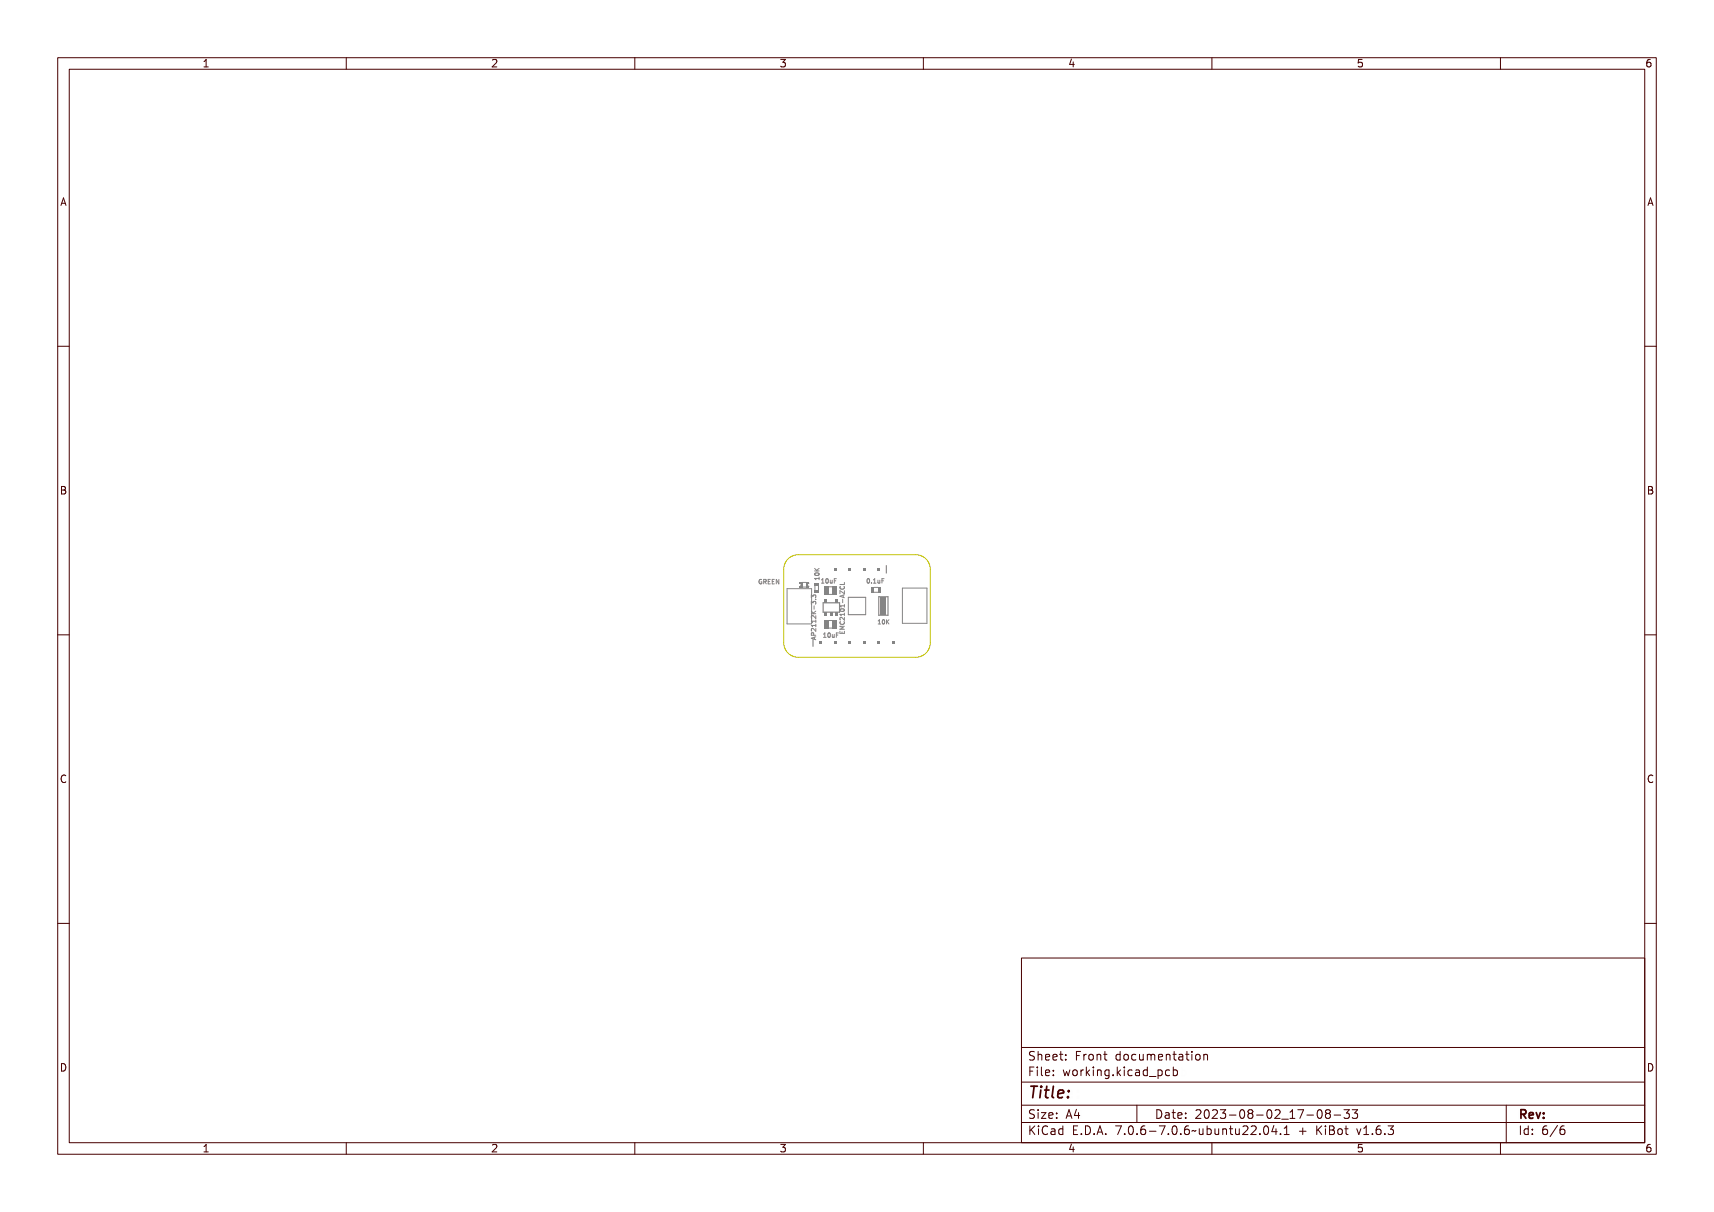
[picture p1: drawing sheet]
<svg xmlns="http://www.w3.org/2000/svg" width="297mm" height="210mm" viewBox="0 0 297 210" stroke-linecap="round" stroke-linejoin="round" font-family="sans-serif">
<g fill="none" stroke="#848484" stroke-width=".17">
<path d="M141.2 98.8l.3 .3 .5-.3v.1l-.4 .2 .4 .1v.1h-.8v-.1h.3zM141.3 99.5h.5l.2 .1a.37 .37 0 0 1-.4 .3 .37 .37 0 0 1-.4-.3zM141.3 99.6a.34 .34 0 0 1 .6 .1 .34 .34 0 0 1-.6-.1zM131.8 100.4a.42 .42 0 0 0-.3 .4 .42 .42 0 0 0 .3 .4M132.2 100.5l.3-.1 .1 .2a.27 .27 0 0 0-.4 .2 .27 .27 0 0 0 .3 .3l-.1-.3h.2v.3a.37 .37 0 0 1-.5 0 .37 .37 0 0 1 .1-.6zM132.7 100.4h.3a.21 .21 0 0 1 .2 .2 .21 .21 0 0 1-.1 .2l.2 .4-.4-.3h-.1v.3h-.1zM132.8 100.5h.2a.14 .14 0 0 1 .1 .2 .14 .14 0 0 1-.1 .1h-.2zM133.4 100.4h.4l-.3 .1v.3h.3h-.3v.3l.4 .1h-.5zM134 100.4h.5l-.4 .1v.3h.4h-.4v.3l.4 .1h-.5zM134.6 100.4h.1l.3 .7v-.7h.1v.8h-.1l-.3-.6v.6h-.1zM140.6 109.4l.8-.2-.2 .1v.3l.2 .2-.8-.3zM140.6 107.5h.7l.1-.1v.4l-.1-.2h-.6l.1 .2h-.1z"/>
<path d="M140.6 106.9h.7l.1-.2v.4l-.1-.1h-.6l.1 .2h-.1zM140.6 105.4l.3 .3 .5-.3v.1l-.4 .3 .4 .1v.1h-.8v-.1h.4zM140.7 108.1l.2-.1 .4 .3 .1-.3v.4l-.5-.3-.2 .1 .1 .2h-.1zM140.7 106.2l.2-.1 .4 .4 .1-.4v.5l-.5-.4-.2 .1 .1 .3h-.1zM140.7 104.3h.2l.1 .1a.23 .23 0 0 1 .4-.1 .23 .23 0 0 1-.1 .4v-.1a.17 .17 0 0 0-.1-.3 .18 .18 0 0 0-.2 .3h-.1a.16 .16 0 0 0-.1-.2 .16 .16 0 0 0-.2 .1 .16 .16 0 0 0 .2 .2l-.2-.1zM140.7 103.1l.2-.1 .1 .2a.23 .23 0 0 1 .4-.1 .23 .23 0 0 1-.1 .4v-.1a.17 .17 0 0 0-.1-.3 .17 .17 0 0 0-.2 .2h-.1a.16 .16 0 0 0-.1-.2 .16 .16 0 0 0-.2 .1 .16 .16 0 0 0 .2 .2h-.2zM140.7 108.6h.3l.1 .3h.3v.1h-.8zM140.7 109.5l.4-.1v.2zM140.8 108.7h.2v.2h-.3zM141.1 105l.1 .2zM141.1 110.4v.4M141.2 100.2h.7l.1-.1v.4l-.1-.2h-.6v.2z"/>
<path d="M141.2 103.8h.2v.1h-.2zM141.4 110.3l-.8 .3 .8 .3M142.7 109.8l.2-.1v.7l.2 .1h-.4l.1-.1v-.6h-.1zM142.7 100.4l.3-.1v.7l.1 .1h-.4l.2-.1v-.6l-.2 .1zM143.3 109.8l.1-.1a.37 .37 0 0 1 .3 .4 .37 .37 0 0 1-.3 .4l-.2-.2zM143.3 100.4l.1-.1a.37 .37 0 0 1 .4 .4 .37 .37 0 0 1-.4 .4l-.1-.2zM143.4 109.8a.31 .31 0 0 1 .2 .3 .31 .31 0 0 1-.2 .3zM143.5 100.4a.31 .31 0 0 1 .2 .3 .31 .31 0 0 1-.2 .3zM143.9 109.9l.2 .5 .2-.5v.6l-.1-.1a.18 .18 0 0 1-.2 .1 .18 .18 0 0 1-.1-.2zM143.9 100.5l.2 .5 .3-.5v.6l-.1-.1a.18 .18 0 0 1-.3 .1 .18 .18 0 0 1-.1-.2zM144.5 109.7h.5l-.4 .1v.2h.3l-.3 .1v.4h-.1zM144.6 100.3h.4l-.3 .1v.2h.3l-.3 .1v.4h-.1z"/>
<path d="M145.5 109.4v.3h.8v-.3M145.5 108.5l.6 .3-.6 .2h.8M145.6 107.7l.1 .4h.2v-.3l.1 .3h.3v-.4v.5h-.7zM145.6 107.1h.7v.1h-.6l.4 .1-.4 .2h.6v.1h-.7v-.1l.4-.1-.4-.2zM145.6 105.4h.7v-.2v.5v-.2h-.6v.2h-.1zM145.6 104.2h.7v-.2v.4v-.1h-.6v.1h-.1zM145.6 102.9l.7-.2-.1 .2v.2l.1 .2-.7-.2zM145.6 102.1l.7 .4v-.4v.5l-.6-.4-.1 .4zM145.6 101.2h.7v-.3v.4h-.7zM145.6 106.5h.1a.26 .26 0 0 0 .3 .4 .26 .26 0 0 0 .2-.4h.1a.37 .37 0 0 1-.3 .5 .37 .37 0 0 1-.4-.5zM145.6 101.5h.1a.26 .26 0 0 0 .3 .4 .26 .26 0 0 0 .2-.4h.1a.37 .37 0 0 1-.3 .5 .37 .37 0 0 1-.4-.5zM145.6 106l.3-.1 .4 .3v-.3v.4l-.5-.3-.1 .1v.2h-.1z"/>
<path d="M145.7 104.7l.4-.1 .2 .2a.37 .37 0 0 1-.3 .3 .37 .37 0 0 1-.4-.3zM145.7 104.8a.34 .34 0 0 1 .6 .1 .34 .34 0 0 1-.6-.1zM145.7 103l.4-.1v.2zM145.9 109.5v.2M146 103.5l.1 .2zM150.3 100.4l.1-.1a.37 .37 0 0 1 .4 .4 .37 .37 0 0 1-.4 .4l-.1-.2zM150.5 100.4a.31 .31 0 0 1 .2 .3 .31 .31 0 0 1-.2 .3zM151.1 100.9h.1v.2h-.1zM151.6 100.4l.3-.1v.7l.1 .1h-.4l.2-.1v-.6l-.2 .1zM152.1 107.5l.3-.1v.7l.1 .1h-.4l.2-.1v-.6zM152.2 100.5h.1l.1 .5 .2-.5v.6l-.1-.1a.18 .18 0 0 1-.2 .1 .18 .18 0 0 1-.1-.2zM152.7 107.5l.1-.1a.35 .35 0 0 1 .3 .4 .35 .35 0 0 1-.3 .3l-.1-.1z"/>
<path d="M152.8 107.5a.3 .3 0 0 1 .2 .3 .3 .3 0 0 1-.2 .3zM152.8 100.3h.5l-.4 .1v.2h.3l-.3 .1v.4h-.1zM153.2 107.4h.1v.4l.5-.4-.3 .3 .3 .5-.4-.4-.1 .4h-.1z"/>
<circle cx="141.6" cy="99.7" r=".07"/>
<circle cx="143.5" cy="110.1" r=".07"/>
<circle cx="143.5" cy="100.7" r=".07"/>
<circle cx="146" cy="104.9" r=".07"/>
<circle cx="150.5" cy="100.7" r=".07"/>
<circle cx="152.9" cy="107.8" r=".06"/>
</g>
<path d="M153.6 98v1.3" fill="none" stroke="#848484" stroke-width=".2"/>
<g fill="#848484">
<path d="M152.1 98.4h.5v.5h-.5z" fill-rule="evenodd"/>
<path d="M149.5 98.4h.5v.5h-.5z" fill-rule="evenodd"/>
<path d="M147 98.4h.5v.5h-.5z" fill-rule="evenodd"/>
<path d="M144.4 98.4h.5v.5h-.5z" fill-rule="evenodd"/>
</g>
<g fill="none" stroke="#848484" stroke-width=".17">
<path d="M136.4 102h4.2v6.1h-4.2zM138.6 101a.3 .3 0 0 1 .2 .3 .3 .3 0 0 1-.2 .3M139 101.7h.7M139 100.9h.7M140.2 101a.27 .27 0 0 0-.3 .3 .27 .27 0 0 0 .3 .3"/>
<circle cx="138.7" cy="101.7" r=".08"/>
</g>
<g fill="#848484">
<path d="M138.5 101.6h.2v.2h-.2z" fill-rule="evenodd"/>
<path d="M138.6 101.7l.4 .1z" fill-rule="evenodd"/>
<path d="M138.8 100.9h.2v.9h-.2z" fill-rule="evenodd"/>
<path d="M139.7 101.6h.5v.2h-.5z" fill-rule="evenodd"/>
<path d="M139.7 101h.2v.6h-.2z" fill-rule="evenodd"/>
<path d="M139.9 101.5l.1 .1z" fill-rule="evenodd"/>
<path d="M139.9 101l.1 .1z" fill-rule="evenodd"/>
<path d="M138.5 100.9h.3v.2h-.3z" fill-rule="evenodd"/>
<path d="M139.7 100.9h.5v.2h-.5z" fill-rule="evenodd"/>
</g>
<path d="M145.5 104.4h-2.9v1.7h2.9" fill="none" stroke="#848484" stroke-width=".2"/>
<g fill="#848484">
<path d="M142.9 103.8h.5v.6h-.5z" fill-rule="evenodd"/>
<path d="M142.9 106.1h.5v.7h-.5z" fill-rule="evenodd"/>
<path d="M143.8 106.1h.5v.7h-.5z" fill-rule="evenodd"/>
<path d="M144.8 103.8h.5v.6h-.5z" fill-rule="evenodd"/>
<path d="M144.8 106.1h.5v.7h-.5z" fill-rule="evenodd"/>
</g>
<path d="M141.2 101.4v.9M141.8 101.4v.9" fill="none" stroke="#848484" stroke-width=".17"/>
<g fill="#848484">
<path d="M141.1 101h.8v.4h-.8z" fill-rule="evenodd"/>
<path d="M141.1 102.3h.8v.3h-.8z" fill-rule="evenodd"/>
</g>
<path d="M156.4 101.9h4.2v6.1h-4.2z" fill="none" stroke="#848484" stroke-width=".17"/>
<path d="M140.9 110.7v1.3" fill="none" stroke="#848484" stroke-width=".2"/>
<g fill="#848484">
<path d="M141.9 111.1h.5v.5h-.5z" fill-rule="evenodd"/>
<path d="M144.4 111.1h.5v.5h-.5z" fill-rule="evenodd"/>
<path d="M147 111.1h.5v.5h-.5z" fill-rule="evenodd"/>
<path d="M149.5 111.1h.5v.5h-.5z" fill-rule="evenodd"/>
<path d="M152.1 111.1h.5v.5h-.5z" fill-rule="evenodd"/>
<path d="M154.6 111.1h.5v.5h-.5z" fill-rule="evenodd"/>
</g>
<path d="M147 103.5v3M150 103.5v3M151.4 101.8h.8M151.4 102.6h.8" fill="none" stroke="#848484" stroke-width=".17"/>
<path d="M147 103.5h3M147 106.5h3" fill="none" stroke="#848484" stroke-width=".2"/>
<g fill="#848484">
<path d="M151 101.7h.5v1h-.5z" fill-rule="evenodd"/>
<path d="M152.1 101.7h.5v1h-.5z" fill-rule="evenodd"/>
</g>
<path d="M143.5 107.5h.8M143.6 108.8h.7" fill="none" stroke="#848484" stroke-width=".17"/>
<g fill="#848484">
<path d="M142.8 107.5h.8v1.4h-.8z" fill-rule="evenodd"/>
<path d="M144.3 107.5h.7v1.4h-.7z" fill-rule="evenodd"/>
</g>
<path d="M143.5 101.7h.8M143.6 103h.7" fill="none" stroke="#848484" stroke-width=".17"/>
<g fill="#848484">
<path d="M142.8 101.6h.8v1.5h-.8z" fill-rule="evenodd"/>
<path d="M144.3 101.6h.7v1.5h-.7z" fill-rule="evenodd"/>
</g>
<path d="M152.3 103.4h1.6v3.2h-1.6z" fill="none" stroke="#848484" stroke-width=".2"/>
<path d="M152.6 103.5h1v3.1h-1z" fill-rule="evenodd" fill="#848484"/>
<path d="M136.8 96.7l1-.5 .5-.1h20.4a2.54 2.54 0 0 1 2.5 2.6v12.7a2.54 2.54 0 0 1-2.5 2.5h-20.4a2.54 2.54 0 0 1-2.5-2.5v-12.7a2.53 2.53 0 0 1 1-2z" fill="none" stroke="#c2c200" stroke-width=".17"/>
<g fill="none" stroke="#480000" stroke-width=".17">
<path d="M10 10h277v190h-277zM12 12h273v186h-273zM60 10v2M110 10v2M160 10v2M210 10v2M260 10v2M10 60h2M285 60h2M10 110h2M285 110h2M10 160h2"/>
<path d="M285 160h2M177 166h108v32h-108zM60 198v2M110 198v2M160 198v2M177 181.5h108M177 187.5h108M177 191.5h108M177 194.5h108M178.1 195.2h.2v.6l.6-.6h.3l-.6 .6 .6 .8h-.2l-.5-.7-.2 .2v.5h-.2zM178.2 185h.9v.2h-.7v.4h.6v.2h-.6v.7h-.2zM178.3 182.4l.5-.1h.2v.2a.31 .31 0 0 0-.5-.1 .31 .31 0 0 0 0 .5 .5 .5 0 0 1 .6 .6 .5 .5 0 0 1-.8 .2l-.1-.2a.34 .34 0 0 0 .4 .1 .34 .34 0 0 0 .1-.5 .47 .47 0 0 1-.5-.2 .47 .47 0 0 1 .1-.5z"/>
<path d="M178.3 192.5l.5-.1h.2v.2a.31 .31 0 0 0-.5-.1 .31 .31 0 0 0 0 .5 .5 .5 0 0 1 .6 .6 .5 .5 0 0 1-.8 .2l-.1-.2a.34 .34 0 0 0 .4 .1 .34 .34 0 0 0 .1-.5 .47 .47 0 0 1-.5-.2 .47 .47 0 0 1 .1-.5zM179.4 182.2h.2v.6a.35 .35 0 0 1 .4-.1 .35 .35 0 0 1 .2 .4v.6h-.2v-.8h-.4v.8h-.2zM179.5 185.4h.4v.9h.4v.2h-.9v-.2h.3v-.8h-.2zM179.5 192.8h.4v.9h.4v.1h-.9v-.1h.3v-.8h-.2zM179.5 195.6h.4v.9h.4v.1h-.9v-.1h.3v-.8h-.2zM179.7 184.9h.2v.3h-.2zM179.7 192.3h.2v.3h-.2zM179.7 195.1h.2v.3h-.2zM180.6 184.9h.4v1.3l.4 .1v.2l-.5-.2v-1.2h-.3zM180.6 192.8h.8v.1l-.6 .8h.6v.1h-.8v-.1l.6-.8h-.6zM180.7 182.8a.49 .49 0 0 1 .6-.1 .49 .49 0 0 1 .2 .5h-.8a.42 .42 0 0 0 .3 .4 .42 .42 0 0 0 .4-.1v.2a.6 .6 0 0 1-.8-.1 .6 .6 0 0 1 .1-.8zM180.7 195.4l.5-.2h.3v.2a.43 .43 0 0 0-.6 0 .43 .43 0 0 0-.2 .5 .43 .43 0 0 0 .2 .5 .43 .43 0 0 0 .6 0v.2a.66 .66 0 0 1-.8-.1 .66 .66 0 0 1-.1-.8z"/>
<path d="M180.8 182.9l.4-.1 .1 .3h-.6zM181.8 195.6h.2a.45 .45 0 0 1 .5 0 .45 .45 0 0 1 .1 .4v.6h-.1v-.1a.38 .38 0 0 1-.5 .2 .38 .38 0 0 1-.2-.5 .38 .38 0 0 1 .4-.2h.3a.35 .35 0 0 0-.3-.4 .35 .35 0 0 0-.4 .2zM181.9 182.8a.49 .49 0 0 1 .6-.1 .49 .49 0 0 1 .2 .5h-.8a.42 .42 0 0 0 .3 .4 .42 .42 0 0 0 .5-.1v.2a.6 .6 0 0 1-.9-.1 .6 .6 0 0 1 .1-.8zM181.9 185.5a.49 .49 0 0 1 .6-.1 .49 .49 0 0 1 .2 .5h-.8a.42 .42 0 0 0 .3 .4 .42 .42 0 0 0 .5-.1v.2a.6 .6 0 0 1-.9-.1 .6 .6 0 0 1 .1-.8zM181.9 192.9a.49 .49 0 0 1 .6-.1 .49 .49 0 0 1 .2 .5h-.8a.42 .42 0 0 0 .3 .4 .42 .42 0 0 0 .5-.1v.2a.6 .6 0 0 1-.9-.1 .6 .6 0 0 1 .1-.8zM182 196.2l.5-.1a.31 .31 0 0 1-.2 .4 .31 .31 0 0 1-.4-.1zM182 182.9l.4-.1 .1 .3h-.6zM182 185.6l.4-.1 .1 .3h-.6zM182 193l.4-.1 .1 .3h-.6zM183 195.7l.4-.2 .2 .2v-.6h.2v1.5h-.2v-.1a.42 .42 0 0 1-.5 .1 .42 .42 0 0 1-.2-.5zM183.2 195.8l.1-.1a.4 .4 0 0 1 .3 .4 .4 .4 0 0 1-.3 .4l-.2-.2zM183.2 182.3h.2v.4h.4v.1h-.4l.1 .8h.3v.1h-.2a.3 .3 0 0 1-.4-.3v-.6h-.3v-.1h.3z"/>
<path d="M183.3 185.4h.2v.3h-.2zM183.3 186.2h.2v.3h-.2zM183.3 192.8h.2v.3h-.2zM183.3 193.6h.2v.2h-.2zM184.5 182.7h.2v.3h-.2zM184.5 183.5h.2v.2h-.2zM185.2 185.4h.2l.2 .8 .1-.5h.2l.2 .5 .1-.8h.2l-.2 1.1h-.2l-.2-.7-.2 .7h-.1zM185.4 195.2h.9v.2h-.7v.4h.6v.2h-.6v.5h.7v.1h-.9zM185.7 192.4h.2l.5 1.4h-.2l-.1-.3h-.5l-.1 .3h-.2zM185.8 192.6l.2 .7h-.4zM186.6 182.3h.9v.2h-.7v.4h.6v.2h-.6v.6h-.2zM186.7 185.5a.52 .52 0 0 1 .8 .4 .52 .52 0 0 1-.8 .4l-.1-.4z"/>
<path d="M186.8 185.6l.1-.1a.39 .39 0 0 1 .4 .4 .39 .39 0 0 1-.4 .4l-.1-.2zM186.9 196.4h.2v.2h-.2zM187.1 192.4h.2v.9h.2v.2h-.2v.3h-.2v-.3h-.6v-.2zM187.1 192.6v.7h-.4zM187.8 195.2a.76 .76 0 0 1 .9 .7 .76 .76 0 0 1-.9 .7zM188 195.4a.57 .57 0 0 1 .5 .5 .57 .57 0 0 1-.5 .6zM188 182.7h.2v.2a.3 .3 0 0 1 .3-.3 .3 .3 0 0 1 .3 .3 .37 .37 0 0 0-.5-.1 .37 .37 0 0 0-.1 .4v.5h-.2zM188 185.4h.2v.2a.3 .3 0 0 1 .3-.3 .3 .3 0 0 1 .3 .3 .37 .37 0 0 0-.5-.1 .37 .37 0 0 0-.1 .4v.6h-.2zM189.1 184.9h.1v.9l.5-.4h.2l-.4 .4 .5 .7h-.2l-.4-.6-.2 .1v.5h-.1zM189.1 182.8a.52 .52 0 0 1 .8 .4 .52 .52 0 0 1-.8 .4l-.1-.4zM189.2 182.9l.1-.1a.39 .39 0 0 1 .4 .4 .39 .39 0 0 1-.4 .4l-.1-.2zM189.3 196.4h.3v.2h-.3z"/>
<path d="M190.2 182.7h.2v.1a.35 .35 0 0 1 .4-.1 .35 .35 0 0 1 .3 .4v.6h-.2l-.1-.8h-.3l-.1 .8h-.2zM190.3 185.4h.4v.9h.4v.2h-.9v-.2h.4v-.8h-.3zM190.5 195.2h.3l.4 1.4h-.2l-.1-.3h-.5l-.1 .3h-.2zM190.6 184.9h.1v.3h-.1zM190.6 195.4l.2 .7h-.4zM191.4 185.4h.2v.1a.35 .35 0 0 1 .4-.1 .35 .35 0 0 1 .3 .4v.7h-.2l-.1-.9h-.3l-.1 .9h-.2zM191.7 182.3h.1v.4h.4v.1h-.4l.1 .8h.3v.1h-.2a.3 .3 0 0 1-.3-.3v-.6h-.3v-.1h.3zM191.7 196.4h.3v.2h-.3zM192.7 185.5l.3-.2 .3 .2v-.1h.2v1a.53 .53 0 0 1-.8 .4v-.2a.36 .36 0 0 0 .4 .1 .36 .36 0 0 0 .2-.4l-.1 .1a.53 .53 0 0 1-.7-.3 .53 .53 0 0 1 .2-.6zM192.8 185.6l.1-.1a.39 .39 0 0 1 .4 .4 .39 .39 0 0 1-.4 .4l-.1-.2zM193.8 195.2h.9l-.5 1.4h-.2l.5-1.2h-.7zM193.9 182.8l.3-.2 .3 .2v-.6h.2v1.5h-.2v-.1a.42 .42 0 0 1-.6 .1 .42 .42 0 0 1-.1-.5z"/>
<path d="M194.1 182.8a.4 .4 0 0 1 .4 .4 .4 .4 0 0 1-.4 .4l-.2-.4zM194.1 186.2h.3v.3h-.3zM195.1 184.9h.2v.9l.4-.4h.3l-.5 .4 .5 .7h-.2l-.4-.6-.1 .1v.5h-.2zM195.1 182.8a.52 .52 0 0 1 .8 .4 .52 .52 0 0 1-.8 .4l-.1-.4zM195.2 182.9l.1-.1a.39 .39 0 0 1 .4 .4 .39 .39 0 0 1-.4 .4l-.1-.2zM195.3 196.4h.3v.2h-.3zM196.3 185.4h.5v.9h.3v.2h-.9v-.2h.4v-.8h-.3zM196.3 195.4a.5 .5 0 0 1 .7-.1 .5 .5 0 0 1 .1 .6 .52 .52 0 0 1-.4 .8 .52 .52 0 0 1-.5-.8zM196.4 182.8a.39 .39 0 0 1 .4-.2 .39 .39 0 0 1 .3 .3 .4 .4 0 0 0-.6 0 .4 .4 0 0 0 0 .6 .4 .4 0 0 0 .6 0 .41 .41 0 0 1-.4 .3 .41 .41 0 0 1-.4-.3v-.5zM196.5 195.4a.57 .57 0 0 1 .4 .9l-.3 .2a.86 .86 0 0 1-.1-1.1zM196.6 184.9h.2v.3h-.2zM197 191.5v3"/>
<path d="M197.4 182.7h.2v.8l.2 .1 .3-.2v-.7h.2v1h-.2v-.1a.35 .35 0 0 1-.4 .2 .35 .35 0 0 1-.3-.5zM197.6 185.5a.39 .39 0 0 1 .4-.2 .39 .39 0 0 1 .3 .3 .4 .4 0 0 0-.6 0 .4 .4 0 0 0 0 .6 .4 .4 0 0 0 .6 0 .41 .41 0 0 1-.4 .3 .41 .41 0 0 1-.4-.3v-.5zM197.7 196.4h.3v.2h-.3zM198.6 182.7h.1l.2-.1a.22 .22 0 0 0 .2 .2 .22 .22 0 0 0 .2-.2l.2 .3 .1 .8h-.2v-.8l-.1-.1-.2 .1v.8h-.1v-.8l-.2-.1-.1 .1v.8h-.1zM198.7 185.4h.1a.45 .45 0 0 1 .5 0 .45 .45 0 0 1 .2 .4v.7h-.2v-.2a.38 .38 0 0 1-.5 .2 .38 .38 0 0 1-.2-.5 .38 .38 0 0 1 .5-.2h.2a.35 .35 0 0 0-.3-.4 .35 .35 0 0 0-.3 .2zM198.7 195.4l.5-.2h.2v.2a.43 .43 0 0 0-.5 0 .43 .43 0 0 0-.1 .5 .48 .48 0 0 1 .7 0 .48 .48 0 0 1-.1 .7 .48 .48 0 0 1-.7-.1l-.1-.6zM198.8 186l.5-.1a.31 .31 0 0 1-.1 .4 .31 .31 0 0 1-.4-.1zM198.9 195.9a.29 .29 0 0 1 .4 .1 .29 .29 0 0 1-.1 .4 .29 .29 0 0 1-.4-.1zM199.9 185.5l.3-.2 .3 .2v-.6h.2v1.6h-.2v-.2a.42 .42 0 0 1-.5 .1 .42 .42 0 0 1-.2-.5zM199.9 182.8a.49 .49 0 0 1 .6-.1 .49 .49 0 0 1 .2 .5h-.7a.42 .42 0 0 0 .2 .4 .42 .42 0 0 0 .5-.1v.2a.6 .6 0 0 1-.8-.1 .6 .6 0 0 1 0-.8zM200 196h.5v.2h-.5zM200 185.6l.1-.1a.39 .39 0 0 1 .4 .4 .39 .39 0 0 1-.4 .4l-.1-.2z"/>
<path d="M200.1 182.9l.3-.1 .2 .3h-.6zM200.1 192.4a.76 .76 0 0 1 1 .7 .76 .76 0 0 1-1 .7zM200.3 192.6a.57 .57 0 0 1 .6 .5 .57 .57 0 0 1-.6 .6zM200.9 186.8l1.2 .1zM201 195.2h.9l-.5 1.4h-.2l.5-1.2h-.7zM201.1 182.7h.1v.1a.35 .35 0 0 1 .5-.1 .35 .35 0 0 1 .2 .4v.6h-.2v-.8h-.4l-.1 .8h-.1zM201.4 192.8h.2a.45 .45 0 0 1 .5 0 .45 .45 0 0 1 .1 .4v.6h-.1v-.1a.38 .38 0 0 1-.5 .2 .38 .38 0 0 1-.2-.5 .38 .38 0 0 1 .4-.2h.3a.35 .35 0 0 0-.3-.4 .35 .35 0 0 0-.4 .2zM201.6 193.4l.5-.1a.31 .31 0 0 1-.2 .4 .31 .31 0 0 1-.4-.1zM202.2 185.4h.2v.1a.46 .46 0 0 1 .6 0 .46 .46 0 0 1 .1 .6 .39 .39 0 0 1-.2 .4 .39 .39 0 0 1-.5-.2v.6h-.2zM202.5 182.3h.2v.4h.4v.1h-.4v.8h.4v.1h-.2a.3 .3 0 0 1-.4-.3v-.6h-.3v-.1h.3zM202.5 185.6l.1-.1a.4 .4 0 0 1 .4 .4 .4 .4 0 0 1-.4 .4l-.2-.2zM202.5 196.4h.3v.2h-.3z"/>
<path d="M202.8 192.4h.2v.4h.4v.1h-.4l.1 .8h.3v.1h-.2a.3 .3 0 0 1-.4-.3v-.6h-.3v-.1h.3zM203.5 182.7h.2a.45 .45 0 0 1 .4 0 .45 .45 0 0 1 .2 .4v.6h-.2v-.1a.38 .38 0 0 1-.5 .2 .38 .38 0 0 1-.2-.5 .38 .38 0 0 1 .5-.2h.2a.35 .35 0 0 0-.2-.4 .35 .35 0 0 0-.4 .2zM203.5 195.4a.5 .5 0 0 1 .7-.1 .5 .5 0 0 1 .1 .6 .52 .52 0 0 1-.4 .8 .52 .52 0 0 1-.5-.8zM203.6 185.5a.39 .39 0 0 1 .4-.2 .39 .39 0 0 1 .3 .3 .4 .4 0 0 0-.5 0 .4 .4 0 0 0 0 .6 .4 .4 0 0 0 .5 0 .41 .41 0 0 1-.4 .3 .41 .41 0 0 1-.4-.3v-.5zM203.7 183.3l.4-.1a.31 .31 0 0 1-.1 .4 .31 .31 0 0 1-.4-.1zM203.7 195.4a.57 .57 0 0 1 .4 .9l-.2 .2a.86 .86 0 0 1-.2-1.1zM203.9 192.9a.49 .49 0 0 1 .6-.1 .49 .49 0 0 1 .2 .5h-.8a.42 .42 0 0 0 .3 .4 .42 .42 0 0 0 .5-.1v.2a.6 .6 0 0 1-.9-.1 .6 .6 0 0 1 .1-.8zM204 193l.4-.1 .1 .3h-.6zM204.7 184.9h.1v.6a.45 .45 0 0 1 .7 0 .45 .45 0 0 1 0 .6 .39 .39 0 0 1-.2 .4 .39 .39 0 0 1-.5-.2v.2h-.1zM204.9 182.3h.2v.4h.4v.1h-.4v.8h.4v.1h-.2a.3 .3 0 0 1-.4-.3v-.6h-.3v-.1h.3zM204.9 185.6l.1-.1a.39 .39 0 0 1 .4 .4 .39 .39 0 0 1-.4 .4l-.1-.2zM204.9 196.4h.3v.2h-.3z"/>
<path d="M205.3 192.8h.2v.3h-.2zM205.3 193.6h.2v.2h-.2zM205.9 182.7h.5v.9h.3v.1h-.9v-.1h.4v-.8h-.3zM205.9 195.4l.5-.2h.2v.2a.43 .43 0 0 0-.5 0 .43 .43 0 0 0-.1 .5 .48 .48 0 0 1 .7 0 .48 .48 0 0 1-.1 .7 .48 .48 0 0 1-.7-.1l-.1-.6zM206.1 195.9a.29 .29 0 0 1 .4 .1 .29 .29 0 0 1-.1 .4 .29 .29 0 0 1-.4-.1zM206.2 182.2h.2v.3h-.2zM207 196l.3-.1 .5 .1 .2-.1a.38 .38 0 0 1-.7 .2l-.3 .1zM207.1 182.8a.52 .52 0 0 1 .8 .4 .52 .52 0 0 1-.8 .4l-.1-.4zM207.3 182.9l.1-.1a.39 .39 0 0 1 .4 .4 .39 .39 0 0 1-.4 .4l-.2-.2zM207.4 192.5a.53 .53 0 0 1 .8 .1 .53 .53 0 0 1-.3 .7l-.3 .4h.7v.1h-.9v-.1l.3-.4a.49 .49 0 0 0 .2-.7l-.5 .1zM208.3 182.7h.1v.1a.35 .35 0 0 1 .5-.1 .35 .35 0 0 1 .2 .4v.6h-.2v-.8h-.4l-.1 .8h-.1zM208.3 195.6h.1l.1 .8 .2 .1 .2-.2v-.7h.2v1h-.2v-.1a.35 .35 0 0 1-.4 .2 .35 .35 0 0 1-.2-.5z"/>
<path d="M208.7 192.6a.5 .5 0 0 1 .6-.1 .5 .5 0 0 1 .2 .6 .52 .52 0 0 1-.5 .8 .52 .52 0 0 1-.4-.8zM208.9 192.6a.57 .57 0 0 1 .4 .9l-.3 .2a.86 .86 0 0 1-.1-1.1zM209.5 195.1h.2v.6a.45 .45 0 0 1 .6-.1 .45 .45 0 0 1 .1 .7 .39 .39 0 0 1-.3 .4 .39 .39 0 0 1-.4-.2v.1h-.2zM209.7 195.8l.1-.1a.4 .4 0 0 1 .4 .4 .4 .4 0 0 1-.4 .4l-.1-.2zM209.8 192.5a.53 .53 0 0 1 .8 .1 .53 .53 0 0 1-.3 .7l-.3 .4h.7v.1h-.9v-.1l.3-.4a.49 .49 0 0 0 .2-.7l-.5 .1zM210 198v2M210.7 195.6h.2v.8l.2 .1 .2-.2v-.7h.2v1h-.2v-.1a.35 .35 0 0 1-.4 .2 .35 .35 0 0 1-.2-.5zM211 192.4a.46 .46 0 0 1 .6 0 .46 .46 0 0 1 .1 .6l-.1 .1a.45 .45 0 0 1 .2 .6 .45 .45 0 0 1-.6 .2l-.2-.1v-.2a.35 .35 0 0 0 .5 .1 .35 .35 0 0 0 0-.5h-.3v-.2a.28 .28 0 0 0 .4-.1 .28 .28 0 0 0 0-.3 .28 .28 0 0 0-.4 0h-.2zM211.9 195.6h.2v.1a.35 .35 0 0 1 .4-.1 .35 .35 0 0 1 .2 .4v.6h-.2v-.8h-.4v.8h-.2zM212.4 193.2h.5v.2h-.5zM213.3 195.2h.2v.4h.4v.1h-.4v.8h.4v.1h-.2a.3 .3 0 0 1-.4-.3v-.6h-.3v-.1h.3zM213.5 192.6a.5 .5 0 0 1 .6-.1 .5 .5 0 0 1 .2 .6 .52 .52 0 0 1-.5 .8 .52 .52 0 0 1-.4-.8z"/>
<path d="M213.7 192.6a.57 .57 0 0 1 .4 .9l-.3 .2a.86 .86 0 0 1-.1-1.1zM214.3 195.6h.2v.8l.2 .1 .2-.2v-.7h.2v1h-.2v-.1a.35 .35 0 0 1-.4 .2 .35 .35 0 0 1-.2-.5zM214.7 192.5a.41 .41 0 0 1 .7-.1 .41 .41 0 0 1-.2 .7 .42 .42 0 0 1 .2 .6 .42 .42 0 0 1-.7 0 .42 .42 0 0 1 .2-.6l-.3-.2zM215.5 195.3a.53 .53 0 0 1 .8 .1 .53 .53 0 0 1-.3 .7l-.3 .4h.6v.1h-.9v-.1l.4-.4a.49 .49 0 0 0 .2-.8l-.5 .2zM216 193.2h.5v.2h-.5zM216.7 195.3a.53 .53 0 0 1 .8 .1 .53 .53 0 0 1-.3 .7l-.3 .4h.6v.1h-.9v-.1l.4-.4a.49 .49 0 0 0 .2-.8l-.5 .2zM217.1 192.6a.5 .5 0 0 1 .7-.1 .5 .5 0 0 1 .1 .6 .52 .52 0 0 1-.5 .8 .52 .52 0 0 1-.4-.8zM217.3 192.6a.57 .57 0 0 1 .4 .9l-.3 .2a.86 .86 0 0 1-.1-1.1zM218.2 196.4h.2v.2h-.2zM218.2 192.5a.53 .53 0 0 1 .8 .1 .53 .53 0 0 1-.3 .7l-.3 .4h.7v.1h-.9v-.1l.3-.4a.49 .49 0 0 0 .2-.7l-.5 .1zM219.2 195.4a.5 .5 0 0 1 .6-.1 .5 .5 0 0 1 .2 .6 .52 .52 0 0 1-.5 .8 .52 .52 0 0 1-.5-.8zM219.2 194.2l1.3 .1z"/>
<path d="M219.4 195.4a.57 .57 0 0 1 .3 .9l-.2 .2a.86 .86 0 0 1-.1-1.1zM220.7 192.5l.5-.1v1.3h.3v.1h-.8v-.1h.3v-1.1h-.3zM220.8 195.2h.2v.9h.2v.2h-.2v.3h-.2v-.3h-.6v-.2zM220.8 195.4v.7h-.4zM221.8 196.4h.2v.2h-.2zM221.8 192.4h.9l-.5 1.4h-.2l.5-1.2h-.7zM222.8 195.3l.5-.1v1.3h.3v.1h-.8v-.1h.3v-1.1h-.3zM223.2 193.2h.5v.2h-.5zM224.3 192.6a.5 .5 0 0 1 .7-.1 .5 .5 0 0 1 .1 .6 .52 .52 0 0 1-.4 .8 .52 .52 0 0 1-.5-.8zM224.5 192.6a.57 .57 0 0 1 .4 .9l-.2 .2a.86 .86 0 0 1-.2-1.1zM225.4 195.5h.2v.4h.4v.2h-.4v.4h-.2v-.4h-.4v-.2h.4zM225.5 192.5a.41 .41 0 0 1 .7-.1 .41 .41 0 0 1-.2 .7 .42 .42 0 0 1 .2 .6 .42 .42 0 0 1-.7 0 .42 .42 0 0 1 .2-.6l-.3-.2z"/>
<path d="M226.8 193.2h.5v.2h-.5zM227.5 195.2h.2v.6l.6-.6h.2l-.6 .6 .6 .8h-.2l-.5-.7-.1 .2v.5h-.2zM227.8 192.4a.46 .46 0 0 1 .7 0 .46 .46 0 0 1 0 .6l-.1 .1a.45 .45 0 0 1 .3 .6 .45 .45 0 0 1-.7 .2l-.2-.1v-.2a.35 .35 0 0 0 .5 .1 .35 .35 0 0 0 0-.5h-.2v-.2a.28 .28 0 0 0 .3-.1 .28 .28 0 0 0 0-.3 .28 .28 0 0 0-.4 0h-.2zM228.8 195.6h.4v.9h.4v.1h-.9v-.1h.4v-.8h-.3zM229.1 192.4a.46 .46 0 0 1 .6 0 .46 .46 0 0 1 0 .6l-.1 .1a.45 .45 0 0 1 .3 .6 .45 .45 0 0 1-.7 .2l-.2-.1v-.2a.35 .35 0 0 0 .5 .1 .35 .35 0 0 0 0-.5h-.2v-.2a.28 .28 0 0 0 .3-.1 .28 .28 0 0 0 0-.3 .28 .28 0 0 0-.4 0h-.1zM229.1 195.1h.1v.3h-.1zM229.9 195.2h.4a.35 .35 0 0 1 .5 .2 .35 .35 0 0 1-.3 .5 .41 .41 0 0 1 .3 .5 .41 .41 0 0 1-.5 .2h-.4zM230.1 196h.2a.27 .27 0 0 1 .3 .2 .27 .27 0 0 1-.3 .3h-.2zM230.1 195.4h.2a.23 .23 0 0 1 .3 .2 .23 .23 0 0 1-.3 .2h-.2zM231.2 193.2h1.1M231.2 195.7a.52 .52 0 0 1 .8 .4 .52 .52 0 0 1-.8 .4l-.1-.4zM231.3 195.8l.1-.1a.39 .39 0 0 1 .4 .4 .39 .39 0 0 1-.4 .4l-.1-.2z"/>
<path d="M232.6 195.2h.1v.4h.4v.1h-.4l.1 .8h.3v.1h-.2a.3 .3 0 0 1-.3-.3v-.6h-.3v-.1h.3zM232.9 192.3h.9l-.5 .6 .4 .1v.6l-.2 .2h-.4l-.2-.2M234.3 192.3h.9l-.5 .6 .5 .1v.6l-.2 .2h-.5l-.2-.2M234.6 195.6h.2l.3 .9 .4-.9h.2l-.4 1h-.3zM236 195.3l.5-.1v1.3h.3v.1h-.8v-.1h.3v-1.1h-.3zM237.4 196.4h.3v.2h-.3zM238.4 195.4l.5-.2h.2v.2a.43 .43 0 0 0-.5 0 .43 .43 0 0 0-.1 .5 .48 .48 0 0 1 .7 0 .48 .48 0 0 1-.1 .7 .48 .48 0 0 1-.7-.1l-.1-.6zM238.6 195.9a.29 .29 0 0 1 .4 .1 .29 .29 0 0 1-.1 .4 .29 .29 0 0 1-.4-.1zM239.8 196.4h.3v.2h-.3zM240.7 195.2a.46 .46 0 0 1 .6 0 .46 .46 0 0 1 .1 .6l-.1 .1a.45 .45 0 0 1 .2 .6 .45 .45 0 0 1-.6 .2l-.2-.1v-.2a.35 .35 0 0 0 .5 .1 .35 .35 0 0 0 0-.5l-.3-.1v-.1a.28 .28 0 0 0 .4-.1 .28 .28 0 0 0 0-.3 .28 .28 0 0 0-.4 0h-.2zM260 198v2M261 191.5v6.5"/>
<path d="M263.2 195.2h.8v.2h-.3v1.1h.3v.1h-.8v-.1h.3v-1.1h-.3zM264.4 195.7l.3-.2 .3 .2v-.6h.2v1.5h-.2v-.1a.42 .42 0 0 1-.5 .1 .42 .42 0 0 1-.2-.5zM264.6 195.8l.1-.1a.4 .4 0 0 1 .3 .4 .4 .4 0 0 1-.3 .4l-.2-.2zM265.9 195.6h.2v.3h-.2zM265.9 196.4h.2v.2h-.2zM268.1 195.4l.5-.2h.2v.2a.43 .43 0 0 0-.5 0 .43 .43 0 0 0-.2 .5 .48 .48 0 0 1 .7 0 .48 .48 0 0 1-.1 .7 .48 .48 0 0 1-.6-.1l-.2-.6zM268.2 195.9a.29 .29 0 0 1 .4 .1 .29 .29 0 0 1 0 .4 .29 .29 0 0 1-.4-.1zM269.9 195.2h.2l-.8 1.6h-.2zM270.5 195.4l.5-.2h.2v.2a.43 .43 0 0 0-.5 0 .43 .43 0 0 0-.2 .5 .48 .48 0 0 1 .7 0 .48 .48 0 0 1 0 .7 .48 .48 0 0 1-.7-.1l-.1-.6zM270.6 195.9a.29 .29 0 0 1 .4 .1 .29 .29 0 0 1 0 .4 .29 .29 0 0 1-.4-.1z"/>
<circle cx="196.7" cy="195.9" r=".13"/>
<circle cx="203.9" cy="195.9" r=".13"/>
<circle cx="209" cy="193.1" r=".13"/>
<circle cx="213.8" cy="193.1" r=".13"/>
<circle cx="215" cy="193.4" r=".29"/>
<circle cx="215" cy="192.8" r=".25"/>
<circle cx="217.4" cy="193.1" r=".13"/>
<circle cx="219.5" cy="195.9" r=".13"/>
<circle cx="224.7" cy="193.1" r=".13"/>
<circle cx="225.9" cy="193.4" r=".29"/>
<circle cx="225.9" cy="192.8" r=".25"/>
</g>
<g fill="none" stroke="#480000" stroke-width=".3">
<path d="M178.1 188.4h1.4v.2h-.6v1.7h-.2v-1.7h-.6zM179.9 188.8h.7v1.3h.4v.2h-1.2v-.2h.5v-1.1h-.4zM180.3 188.3h.3v.3h-.3zM181.8 188.4h.2v.4h.6v.2h-.6v1l.2 .1h.4v.2a.55 .55 0 0 1-.8-.5v-.8h-.4v-.2h.4zM183 188.3h.6l.1 1.6 .1 .2h.4v.2a.54 .54 0 0 1-.8-.5v-1.4h-.4zM184.8 189a.65 .65 0 0 1 .8-.1 .65 .65 0 0 1 .3 .7h-1.1a.56 .56 0 0 0 .4 .5 .56 .56 0 0 0 .6-.1v.2a.81 .81 0 0 1-1.1-.1 .81 .81 0 0 1 .1-1.1zM185 189.1l.3-.1a.37 .37 0 0 1 .3 .4h-.8zM186.7 188.9h.3v.4h-.3zM186.7 189.9h.3v.4h-.3zM263.1 192.4a.73 .73 0 0 1 .9 .2v.3l-.3 .3 .5 .6h-.2l-.3-.4-.2-.2h-.2v.6h-.2zM263.3 192.6h.2a.26 .26 0 0 1 .3 .2 .26 .26 0 0 1-.2 .3h-.3zM264.5 192.9a.49 .49 0 0 1 .6-.1 .49 .49 0 0 1 .2 .5h-.8a.42 .42 0 0 0 .3 .4 .42 .42 0 0 0 .4-.1v.2a.6 .6 0 0 1-.8-.1 .6 .6 0 0 1 .1-.8z"/>
<path d="M264.6 193l.3-.1 .2 .3h-.6zM265.5 192.8h.2l.3 .9 .3-.9h.2l-.4 1h-.2zM267.1 192.8h.2v.3h-.2zM267.1 193.6h.2v.2h-.2z"/>
</g>
<text font-size="2.7" fill="#480000" x="178" y="190.3">Title:</text>
<g font-size="2" fill="#480000">
<text x="178" y="183.7">Sheet: Front documentation</text>
<text x="178" y="186.5">File: working.kicad_pcb</text>
<text x="178" y="193.9">Size: A4</text>
<text x="178" y="196.6">KiCad E.D.A. 7.0.6-7.0.6~ubuntu22.04.1 + KiBot v1.6.3</text>
<text x="200" y="193.9">Date: 2023-08-02_17-08-33</text>
<text x="263" y="196.6">Id: 6/6</text>
<text x="263" y="193.9">Rev:</text>
</g>
<g font-size="1.7" fill="#480000">
<text x="35" y="11.7">1</text>
<text x="85" y="11.7">2</text>
<text x="135" y="11.7">3</text>
<text x="185" y="11.7">4</text>
<text x="235" y="11.7">5</text>
<text x="285" y="11.7">6</text>
<text x="10.5" y="35.7">A</text>
<text x="285.5" y="35.7">A</text>
<text x="10.5" y="85.6">B</text>
<text x="285.5" y="85.6">B</text>
<text x="10.5" y="135.7">C</text>
<text x="285.5" y="135.7">C</text>
<text x="10.5" y="185.6">D</text>
<text x="285.5" y="185.6">D</text>
<text x="35" y="199.7">1</text>
<text x="85" y="199.7">2</text>
<text x="135" y="199.7">3</text>
<text x="185" y="199.7">4</text>
<text x="235" y="199.7">5</text>
<text x="285" y="199.7">6</text>
</g>
<g font-size="1" fill="#848484">
<text x="132.1" y="101.2">GREEN</text>
<text x="142" y="100.6" transform="rotate(-90 142 100.6)">10K</text>
<text x="142.6" y="101.1">10uF</text>
<text x="150.2" y="101.1">0.1uF</text>
<text x="141.4" y="109.8" transform="rotate(-90 141.4 109.8)">AP2112K-3.3</text>
<text x="142.5" y="110.5">10uF</text>
<text x="146.3" y="108.3" transform="rotate(-90 146.3 108.3)">EMC2101-AZCL</text>
<text x="152" y="108.2">10K</text>
</g>
</svg>
